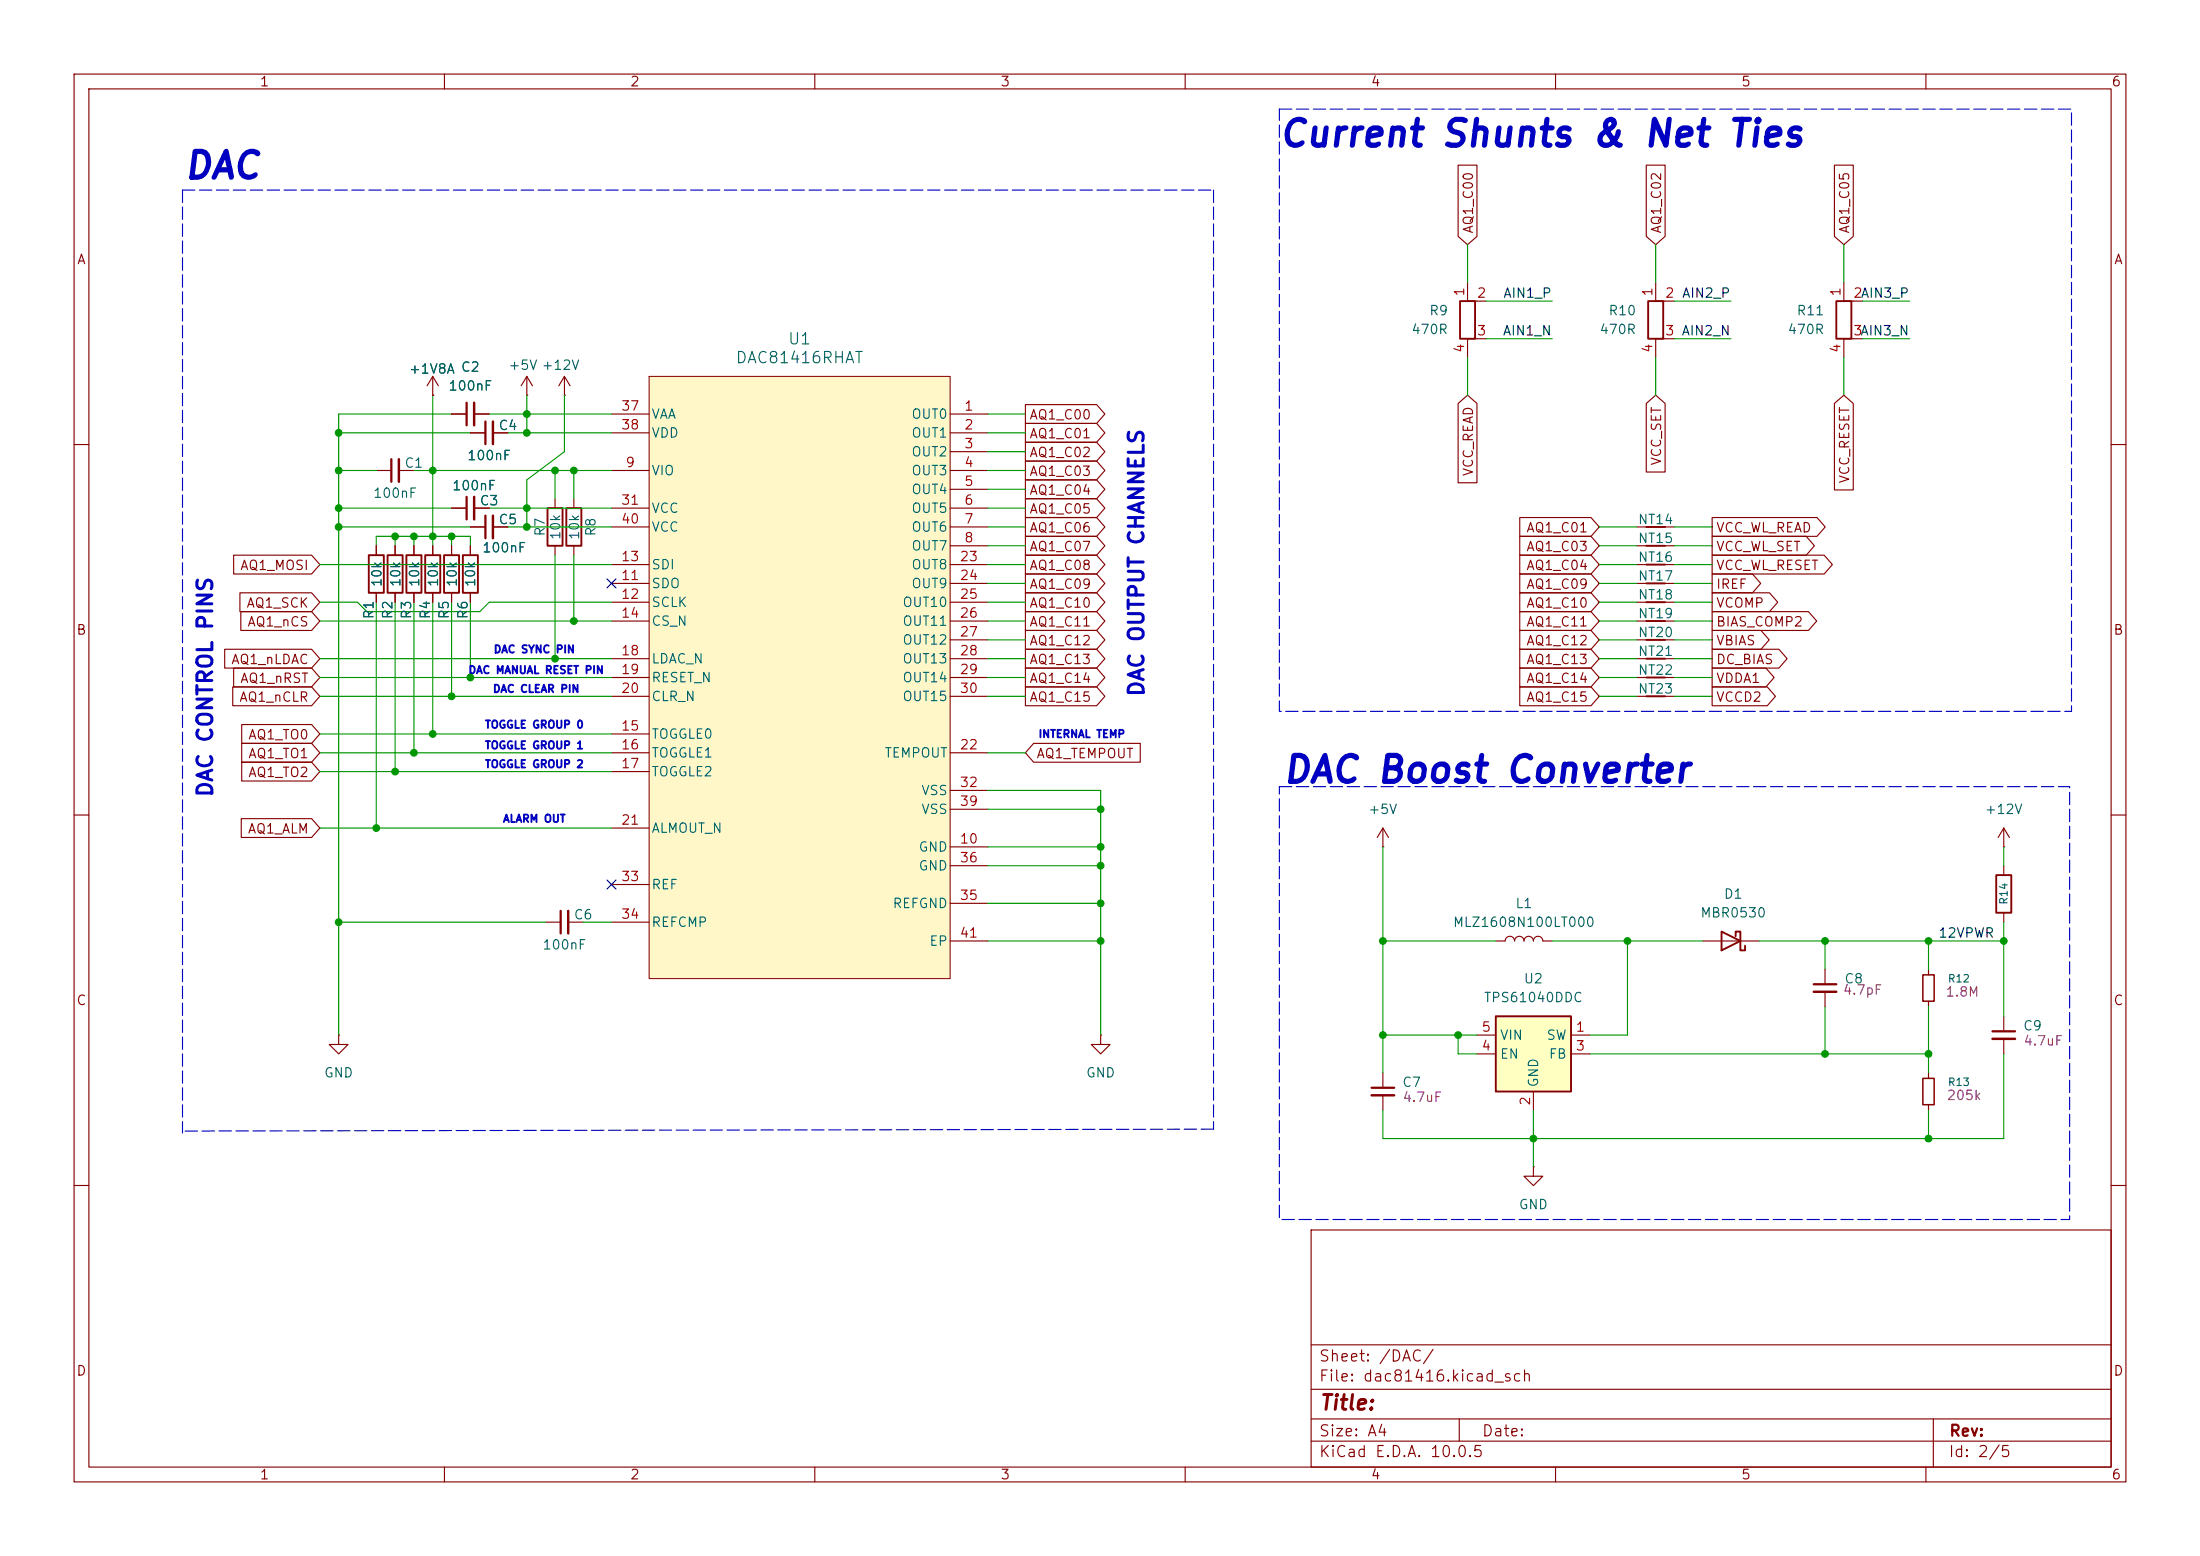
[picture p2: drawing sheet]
<svg xmlns="http://www.w3.org/2000/svg" width="297mm" height="210mm" viewBox="0 0 297 210" stroke-linecap="round" stroke-linejoin="round" font-family="sans-serif">
<g fill="none" stroke="#840000" stroke-width=".15">
<path d="M10 10h277v190h-277zM12 12h273v186h-273zM60 10v2M110 10v2M160 10v2M210 10v2M260 10v2M58.4 53.3h.1M58.4 50.8l-.7 1.3M58.4 50.8l.8 1.3M58.4 50.8v2.5M61 55.9h2"/>
<path d="M64 55.9h2M10 60h2M74.9 67.3v1.3M74.9 73.7v1.2M285 60h2M10 110h2M285 110h2M207 157.5v1.3h1.3l-1.3 1.2-1.3-1.2h1.3M207 157.5h.1M10 160h2M177 166h108v32h-108zM285 160h2"/>
<path d="M60 198v2M110 198v2M160 198v2M177 194.5h108M177 191.5h108M177 187.5h108M177 181.5h108M197 191.5v3M210 198v2M260 198v2M261 191.5v6.5"/>
</g>
<path d="M63 54.4v3" fill="none" stroke="#840000" stroke-width=".3"/>
<path d="M64 54.4v3" fill="none" stroke="#840000" stroke-width=".33"/>
<path d="M73.9 68.6h2v5.1h-2z" fill="none" stroke="#840000" stroke-width=".25"/>
<path d="M87.6 50.8h40.7v81.3h-40.7z" fill="#fff7c8"/>
<path d="M87.6 50.8h40.7v81.3h-40.7z" fill="none" stroke="#840000" stroke-width=".14"/>
<g fill="none" stroke="#840000" stroke-width=".15">
<path d="M198.1 38.1v2.5h2.6M223.5 38.1v2.5h2.6M248.9 38.1v2.5h2.6M63.5 58.4h2M66.5 58.4h2.1M76.2 53.3h.1M76.2 50.8l-.8 1.3M76.2 50.8l.8 1.3M76.2 50.8v2.5M82.5 55.9h5.1M82.5 58.4h5.1M128.3 55.9h5"/>
<path d="M128.3 58.4h5M200.7 45.7h-2.6v2.6M226.1 45.7h-2.6v2.6M251.5 45.7h-2.6v2.6M50.8 63.5h2M50.8 73.7v1.2M53.3 73.7v1.2M53.8 63.5h2.1M55.9 73.7v1.2M58.4 73.7v1.2M61 68.6h2M61 73.7v1.2"/>
<path d="M63.5 71.1h2M63.5 73.7v1.2M64 68.6h2M66.5 71.1h2.1M77.5 67.3v1.3M77.5 73.7v1.2M82.5 63.5h5.1M82.5 68.6h5.1M82.5 71.1h5.1M82.5 78.7h5.1M82.5 76.2h5.1M128.3 61h5"/>
<path d="M128.3 63.5h5M128.3 66h5M128.3 68.6h5M128.3 71.1h5M128.3 73.7h5M128.3 78.7h5M128.3 76.2h5M221 71.1h5.1M221 73.7h5.1M221 78.7h5.1M221 76.2h5.1M50.8 80v1.3"/>
<path d="M53.3 80v1.3M55.9 80v1.3M58.4 80v1.3M61 80v1.3M63.5 80v1.3M82.5 81.3h5.1M82.5 83.8h5.1M82.5 99.1h5.1M82.5 88.9h5.1M82.5 91.4h5.1M82.5 94h5.1M128.3 81.3h5"/>
<path d="M128.3 83.8h5M128.3 88.9h5M128.3 91.4h5M128.3 94h5M128.3 86.4h5M221 81.3h5.1M221 83.8h5.1M221 88.9h5.1M221 91.4h5.1M221 94h5.1M221 86.4h5.1M82.5 101.6h5.1"/>
<path d="M82.5 104.1h5.1M82.5 111.8h5.1M82.5 119.4h5.1M128.3 114.3h5M128.3 101.6h5M128.3 106.7h5M128.3 116.8h5M128.3 109.2h5M186.7 114.3h.1M186.7 111.8v2.5M186.7 111.8l-.8 1.2M186.7 111.8l.8 1.2"/>
<path d="M270.5 114.3h.1M270.5 111.8l-.8 1.2M270.5 111.8l.8 1.2M270.5 111.8v2.5M270.5 116.8v1.3M45.7 139.7v1.3h1.3l-1.3 1.2-1.3-1.2h1.3M45.7 139.7h.1M73.7 124.5h2M76.7 124.5h2M82.5 124.5h5.1M128.3 121.9h5M128.3 127h5"/>
<path d="M148.6 139.7v1.3h1.3l-1.3 1.2-1.3-1.2h1.3M148.6 139.7h.1M201.9 127h1.3a.64 .64 0 0 1 .6-.6 .64 .64 0 0 1 .7 .6 .64 .64 0 0 1 .6-.6 .64 .64 0 0 1 .6 .6 .64 .64 0 0 1 .7-.6 .64 .64 0 0 1 .6 .6 .64 .64 0 0 1 .6-.6 .64 .64 0 0 1 .7 .6h1.2M229.9 127h7.6M270.5 123.2v1.3M270.5 137.2v2M186.7 144.8v2M186.7 147.8v2.1M270.5 140.2v2"/>
</g>
<path d="M65.5 56.9v3M52.8 62v3M63 67.1v3M65.5 69.6v3M75.7 122.9v3.1M269 139.2h3M185.2 146.8h3" fill="none" stroke="#840000" stroke-width=".3"/>
<path d="M66.5 56.9v3M53.8 62v3M64 67.1v3M66.5 69.6v3M76.7 122.9v3.1M185.2 147.8h3M269 140.2h3" fill="none" stroke="#840000" stroke-width=".33"/>
<g fill="none" stroke="#840000" stroke-width=".25">
<path d="M197.1 40.6h2v5.1h-2zM222.5 40.6h2v5.1h-2zM247.9 40.6h2v5.1h-2zM49.8 74.9h2v5.1h-2zM52.3 74.9h2.1v5.1h-2.1zM54.9 74.9h2v5.1h-2zM57.4 74.9h2v5.1h-2zM59.9 74.9h2.1v5.1h-2.1zM62.5 74.9h2v5.1h-2zM76.5 68.6h2v5.1h-2zM222.2 71.1h2.6M222.2 73.7h2.6"/>
<path d="M222.2 78.7h2.6M222.2 76.2h2.6M222.2 94h2.6M222.2 91.4h2.6M222.2 88.9h2.6M222.2 83.8h2.6M222.2 86.4h2.6M222.2 81.3h2.6M269.5 118.1h2v5.1h-2zM232.4 125.7l2.5 1.3-2.5 1.3zM234.3 126.4v-.7h.6v2.6h.7v-.7"/>
</g>
<path d="M201.9 137.2h10.2v10.1h-10.2z" fill="#ffffc2"/>
<path d="M201.9 137.2h10.2v10.1h-10.2z" fill="none" stroke="#840000" stroke-width=".25"/>
<g fill="none" stroke="#840000" stroke-width=".15">
<path d="M196.8 22.3h2.6v9.6l-1.3 1.1-1.3-1.1zM222.2 22.3h2.6v9.6l-1.3 1.1-1.3-1.1zM247.6 22.3h2.6v9.6l-1.3 1.1-1.3-1.1zM58.4 53.3h.1M61 55.9h2M63.5 58.4h2M64 55.9h2M66.5 58.4h2.1M71.1 53.3h.1M71.1 50.8l-.7 1.3M71.1 50.8l.8 1.3M71.1 50.8v2.5"/>
<path d="M138.4 57.1h9.6l1.2 1.3-1.2 1.3h-9.6zM138.4 54.6h9.6l1.2 1.3-1.2 1.3h-9.6zM138.4 59.7h9.6l1.2 1.3-1.2 1.2h-9.6zM196.8 54.5l1.3-1.2 1.3 1.2v10.7h-2.6zM222.2 54.5l1.3-1.2 1.3 1.2v9.2h-2.6zM247.6 54.5l1.3-1.2 1.3 1.2v11.6h-2.6zM31.5 74.9h10.6l1.1 1.3-1.1 1.3h-10.6zM50.8 73.7v1.2M53.3 73.7v1.2M55.9 73.7v1.2M58.4 73.7v1.2M61 68.6h2"/>
<path d="M61 73.7v1.2M63.5 71.1h2M63.5 73.7v1.2M64 68.6h2M66.5 71.1h2.1M138.4 64.8h9.6l1.2 1.2-1.2 1.3h-9.6zM138.4 62.2h9.6l1.2 1.3-1.2 1.3h-9.6zM138.4 67.3h9.6l1.2 1.3-1.2 1.3h-9.6zM138.4 69.8h9.6l1.2 1.3-1.2 1.3h-9.6zM138.4 77.5h9.6l1.2 1.2-1.2 1.3h-9.6zM138.4 74.9h9.6l1.2 1.3-1.2 1.3h-9.6zM138.4 72.4h9.6l1.2 1.3-1.2 1.2h-9.6z"/>
<path d="M205.2 77.5h9.6l1.1 1.2-1.1 1.3h-9.6zM205.2 74.9h9.6l1.1 1.3-1.1 1.3h-9.6zM205.2 72.4h9.6l1.1 1.3-1.1 1.2h-9.6zM205.2 69.8h9.6l1.1 1.3-1.1 1.3h-9.6zM231.1 69.8h14.2l1.1 1.3-1.1 1.3h-14.2zM231.1 72.4h12.7l1.2 1.3-1.2 1.2h-12.7zM231.1 74.9h15.2l1.1 1.3-1.1 1.3h-15.2zM231.1 77.5h5.5l1.1 1.2-1.1 1.3h-5.5zM30.3 87.6h11.8l1.1 1.3-1.1 1.3h-11.8zM31.4 92.7h10.7l1.1 1.3-1.1 1.3h-10.7zM31.5 90.2h10.6l1.1 1.2-1.1 1.3h-10.6zM32.4 80h9.7l1.1 1.3-1.1 1.3h-9.7z"/>
<path d="M32.5 82.5h9.6l1.1 1.3-1.1 1.3h-9.6zM32.6 97.8h9.5l1.1 1.3-1.1 1.2h-9.5zM50.8 80v1.3M53.3 80v1.3M55.9 80v1.3M58.4 80v1.3M61 80v1.3M63.5 80v1.3M138.4 92.7h9.6l1.2 1.3-1.2 1.3h-9.6zM138.4 90.2h9.6l1.2 1.2-1.2 1.3h-9.6zM138.4 80h9.6l1.2 1.3-1.2 1.3h-9.6zM138.4 85.1h9.6l1.2 1.3-1.2 1.2h-9.6z"/>
<path d="M138.4 82.5h9.6l1.2 1.3-1.2 1.3h-9.6zM138.4 87.6h9.6l1.2 1.3-1.2 1.3h-9.6zM205.2 90.2h9.6l1.1 1.2-1.1 1.3h-9.6zM205.2 92.7h9.6l1.1 1.3-1.1 1.3h-9.6zM205.2 85.1h9.6l1.1 1.3-1.1 1.2h-9.6zM205.2 80h9.6l1.1 1.3-1.1 1.3h-9.6zM205.2 87.6h9.6l1.1 1.3-1.1 1.3h-9.6zM205.2 82.5h9.6l1.1 1.3-1.1 1.3h-9.6zM231.1 87.6h9.1l1.1 1.3-1.1 1.3h-9.1zM231.1 90.2h7.3l1.1 1.2-1.1 1.3h-7.3zM231.1 92.7h7.5l1.1 1.3-1.1 1.3h-7.5zM231.1 80h7.8l1.1 1.3-1.1 1.3h-7.8z"/>
<path d="M231.1 82.5h13l1.2 1.3-1.2 1.3h-13zM231.1 85.1h6.6l1.1 1.3-1.1 1.2h-6.6zM32.6 110.5h9.5l1.1 1.3-1.1 1.2h-9.5zM32.6 102.9h9.5l1.1 1.2-1.1 1.3h-9.5zM32.6 100.3h9.5l1.1 1.3-1.1 1.3h-9.5zM139.5 100.3h14.4v2.6h-14.4l-1.1-1.3zM199.4 139.7h2.5M212.1 139.7h2.5M246.4 130.8v2M246.4 133.9v2M260.3 130.8v.8M260.3 135.1v.8"/>
<path d="M199.4 142.2h2.5M207 147.3v2.6M212.1 142.2h2.5M260.3 144.8v.7M260.3 149.1v.8"/>
</g>
<path d="M244.9 132.8h3" fill="none" stroke="#840000" stroke-width=".3"/>
<path d="M244.9 133.9h3" fill="none" stroke="#840000" stroke-width=".33"/>
<path d="M259.6 131.6h1.5v3.5h-1.5zM259.6 145.5h1.5v3.6h-1.5z" fill="none" stroke="#840000" stroke-width=".2"/>
<path d="M172.7 14.7h107v81.3h-107zM24.6 25.7h139.2M24.6 25.7v127.2M163.8 25.7v126.7M172.7 106.2h106.7v58.4h-106.7zM163.8 152.4l-139.2 .3" fill="none" stroke="#0000c2" stroke-width=".15" stroke-dasharray="1.7 .6"/>
<g fill="none" stroke="#009600" stroke-width=".15">
<path d="M198.1 33v5.1M223.5 33v5.1M248.9 33v5.1M45.7 58.4h17.8M58.4 53.3v20.4M61 55.9h-15.3v83.8M66 55.9h16.5M68.6 58.4h13.9M71.1 53.3v5.1M76.2 53.3v7.7l-5.1 3.8v6.3M133.3 55.9h5.1M133.3 58.4h5.1"/>
<path d="M198.1 48.3v5M200.7 40.6h8.8M200.7 45.7h8.8M223.5 48.3v5M226.1 40.6h7.6M226.1 45.7h7.6M248.9 48.3v5M251.5 40.6h6.3M251.5 45.7h6.3M43.2 76.2h39.3M45.7 71.1h17.8M45.7 63.5h5.1"/>
<path d="M45.7 68.6h15.3M50.8 73.7v-1.3h12.7v1.3M53.3 72.4v1.3M55.9 63.5h26.6M55.9 72.4v1.3M61 72.4v1.3M66 68.6h16.5M68.6 71.1h13.9M74.9 63.5v3.8M74.9 74.9v14M77.5 63.5v3.8M77.5 74.9v8.9"/>
<path d="M133.3 71.1h5.1M133.3 63.5h5.1M133.3 68.6h5.1M133.3 78.7h5.1M133.3 66h5.1M133.3 61h5.1M133.3 73.7h5.1M133.3 76.2h5.1M215.9 71.1h5.1M215.9 78.7h5.1M215.9 73.7h5.1M215.9 76.2h5.1"/>
<path d="M226.1 71.1h5M226.1 78.7h5M226.1 73.7h5M226.1 76.2h5M43.2 81.3h5.1l1.2 1.3h15.3l1.2-1.3h16.5M43.2 99.1h39.3M43.2 94h39.3M43.2 91.4h39.3M43.2 88.9h39.3M43.2 83.8h39.3M50.8 81.3v30.5M53.3 81.3v22.8"/>
<path d="M55.9 81.3v20.3M58.4 81.3v17.8M61 81.3v12.7M63.5 81.3v10.1M133.3 94h5.1M133.3 91.4h5.1M133.3 81.3h5.1M133.3 86.4h5.1M133.3 88.9h5.1M133.3 83.8h5.1M215.9 94h5.1M215.9 91.4h5.1"/>
<path d="M215.9 81.3h5.1M215.9 86.4h5.1M215.9 88.9h5.1M215.9 83.8h5.1M226.1 94h5M226.1 91.4h5M226.1 81.3h5M226.1 86.4h5M226.1 88.9h5M226.1 83.8h5M43.2 111.8h39.3M43.2 101.6h39.3"/>
<path d="M43.2 104.1h39.3M133.3 101.6h5.1M133.3 106.7h15.3v33M133.3 109.2h15.3M133.3 114.3h15.3M133.3 116.8h15.3M186.7 114.3v30.5M270.5 114.3v2.5M45.7 124.5h28M78.7 124.5h3.8M133.3 127h15.3M133.3 121.9h15.3"/>
<path d="M186.7 139.7h12.7M186.7 127h15.2M196.8 139.7v2.5h2.6M209.5 127h20.4M219.7 127v12.7h-5.1M237.5 127h33M246.4 127v3.8M246.4 135.9v6.3M260.3 127v3.8M260.3 135.9v8.9M270.5 124.5v12.7M207 149.9v7.6"/>
<path d="M214.6 142.2h45.7M260.3 149.9v3.8M270.5 142.2v11.5h-83.8v-3.8"/>
</g>
<path d="M81.9 78.1l1.3 1.2M83.2 78.1l-1.3 1.2M81.9 118.8l1.3 1.2M83.2 118.8l-1.3 1.2" fill="none" stroke="#000084" stroke-width=".15"/>
<g fill="#009600" stroke="#009600" stroke-width=".14">
<circle cx="74.9" cy="63.5" r=".46"/>
<circle cx="77.5" cy="63.5" r=".46"/>
<circle cx="45.7" cy="58.4" r=".46"/>
<circle cx="71.1" cy="55.9" r=".46"/>
<circle cx="71.1" cy="58.4" r=".46"/>
<circle cx="71.1" cy="71.1" r=".46"/>
<circle cx="71.1" cy="68.6" r=".46"/>
<circle cx="58.4" cy="72.4" r=".46"/>
<circle cx="61" cy="72.4" r=".46"/>
<circle cx="45.7" cy="68.6" r=".46"/>
<circle cx="45.7" cy="63.5" r=".46"/>
<circle cx="58.4" cy="63.5" r=".46"/>
<circle cx="53.3" cy="72.4" r=".46"/>
<circle cx="55.9" cy="72.4" r=".46"/>
<circle cx="63.5" cy="91.4" r=".46"/>
<circle cx="45.7" cy="71.1" r=".46"/>
<circle cx="148.6" cy="127" r=".46"/>
<circle cx="148.6" cy="121.9" r=".46"/>
<circle cx="148.6" cy="109.2" r=".46"/>
<circle cx="148.6" cy="114.3" r=".46"/>
<circle cx="148.6" cy="116.8" r=".46"/>
<circle cx="74.9" cy="88.9" r=".46"/>
<circle cx="61" cy="94" r=".46"/>
<circle cx="77.5" cy="83.8" r=".46"/>
<circle cx="55.9" cy="101.6" r=".46"/>
<circle cx="58.4" cy="99.1" r=".46"/>
<circle cx="53.3" cy="104.1" r=".46"/>
<circle cx="45.7" cy="124.5" r=".46"/>
<circle cx="50.8" cy="111.8" r=".46"/>
<circle cx="186.7" cy="139.7" r=".46"/>
<circle cx="186.7" cy="127" r=".46"/>
<circle cx="219.7" cy="127" r=".46"/>
<circle cx="196.8" cy="139.7" r=".46"/>
<circle cx="260.3" cy="127" r=".46"/>
<circle cx="260.3" cy="142.2" r=".46"/>
<circle cx="260.3" cy="153.7" r=".46"/>
<circle cx="270.5" cy="127" r=".46"/>
<circle cx="246.4" cy="127" r=".46"/>
<circle cx="246.4" cy="142.2" r=".46"/>
<circle cx="207" cy="153.7" r=".46"/>
</g>
<g font-size="3.5" fill="#0000c2">
<text x="172.4" y="20.7">Current Shunts &amp; Net Ties</text>
<text x="24.6" y="25">DAC</text>
<text x="172.9" y="106.5">DAC Boost Converter</text>
</g>
<g font-size="2" fill="#0000c2">
<text x="154.9" y="94.2" transform="rotate(-90 154.9 94.2)">DAC OUTPUT CHANNELS</text>
<text x="29.2" y="107.7" transform="rotate(-90 29.2 107.7)">DAC CONTROL PINS</text>
</g>
<text font-size="2" fill="#840000" x="178" y="190.8">Title:</text>
<g font-size="1.5" fill="#006464">
<text x="106.3" y="46.9">U1</text>
<text x="99.2" y="49.4">DAC81416RHAT</text>
</g>
<g font-size="1.5" fill="#840000">
<text x="178" y="184.1">Sheet: /DAC/</text>
<text x="178" y="186.8">File: dac81416.kicad_sch</text>
<text x="178" y="197">KiCad E.D.A. 10.0.5</text>
<text x="178" y="194.2">Size: A4</text>
<text x="200" y="194.2">Date:</text>
<text x="263" y="197">Id: 2/5</text>
<text x="263" y="194.2">Rev:</text>
</g>
<g font-size="1.3" fill="#840000">
<text x="35" y="12">1</text>
<text x="85" y="12">2</text>
<text x="135" y="12">3</text>
<text x="185" y="12">4</text>
<text x="235" y="12">5</text>
<text x="285" y="12">6</text>
<text x="10.3" y="36">A</text>
<text x="199.2" y="31.6" transform="rotate(-90 199.2 31.6)">AQ1_C00</text>
<text x="224.6" y="31.6" transform="rotate(-90 224.6 31.6)">AQ1_C02</text>
<text x="250" y="31.6" transform="rotate(-90 250 31.6)">AQ1_C05</text>
<text x="285.3" y="36">A</text>
<text x="138.9" y="59.5">AQ1_C01</text>
<text x="138.9" y="56.9">AQ1_C00</text>
<text x="138.9" y="64.6">AQ1_C03</text>
<text x="138.9" y="62">AQ1_C02</text>
<text x="199.2" y="64.4" transform="rotate(-90 199.2 64.4)">VCC_READ</text>
<text x="224.6" y="62.9" transform="rotate(-90 224.6 62.9)">VCC_SET</text>
<text x="250" y="65.3" transform="rotate(-90 250 65.3)">VCC_RESET</text>
<text x="138.9" y="67.1">AQ1_C04</text>
<text x="138.9" y="69.6">AQ1_C05</text>
<text x="32.3" y="77.3">AQ1_MOSI</text>
<text x="138.9" y="72.2">AQ1_C06</text>
<text x="138.9" y="77.3">AQ1_C08</text>
<text x="138.9" y="74.7">AQ1_C07</text>
<text x="206" y="77.3">AQ1_C04</text>
<text x="206" y="74.7">AQ1_C03</text>
<text x="206" y="72.2">AQ1_C01</text>
<text x="231.6" y="72.2">VCC_WL_READ</text>
<text x="231.6" y="74.7">VCC_WL_SET</text>
<text x="231.6" y="77.3">VCC_WL_RESET</text>
<text x="33.2" y="82.3">AQ1_SCK</text>
<text x="138.9" y="82.3">AQ1_C10</text>
<text x="138.9" y="79.8">AQ1_C09</text>
<text x="206" y="82.3">AQ1_C10</text>
<text x="206" y="79.8">AQ1_C09</text>
<text x="231.6" y="82.3">VCOMP</text>
<text x="231.6" y="79.8">IREF</text>
<text x="10.2" y="86">B</text>
<text x="31.1" y="90">AQ1_nLDAC</text>
<text x="33.3" y="84.9">AQ1_nCS</text>
<text x="138.9" y="87.4">AQ1_C12</text>
<text x="138.9" y="84.9">AQ1_C11</text>
<text x="138.9" y="90">AQ1_C13</text>
<text x="206" y="87.4">AQ1_C12</text>
<text x="206" y="90">AQ1_C13</text>
<text x="206" y="84.9">AQ1_C11</text>
<text x="231.6" y="90">DC_BIAS</text>
<text x="231.6" y="84.9">BIAS_COMP2</text>
<text x="231.6" y="87.4">VBIAS</text>
<text x="285.2" y="86">B</text>
<text x="32.2" y="95">AQ1_nCLR</text>
<text x="32.3" y="92.5">AQ1_nRST</text>
<text x="138.9" y="95">AQ1_C15</text>
<text x="138.9" y="92.5">AQ1_C14</text>
<text x="206" y="92.5">AQ1_C14</text>
<text x="206" y="95">AQ1_C15</text>
<text x="231.6" y="92.5">VDDA1</text>
<text x="231.6" y="95">VCCD2</text>
<text x="33.4" y="100.1">AQ1_TO0</text>
<text x="33.4" y="105.2">AQ1_TO2</text>
<text x="33.4" y="102.7">AQ1_TO1</text>
<text x="139.8" y="102.7">AQ1_TEMPOUT</text>
<text x="33.4" y="112.8">AQ1_ALM</text>
<text x="10.2" y="136">C</text>
<text x="285.2" y="136">C</text>
<text x="10.2" y="186">D</text>
<text x="285.2" y="186">D</text>
<text x="35" y="200">1</text>
<text x="85" y="200">2</text>
<text x="135" y="200">3</text>
<text x="185" y="200">4</text>
<text x="235" y="200">5</text>
<text x="285" y="200">6</text>
</g>
<g font-size="1.3" fill="#a90000">
<text x="198" y="40.1" transform="rotate(-90 198 40.1)">1</text>
<text x="199.3" y="40.5">2</text>
<text x="223.4" y="40.1" transform="rotate(-90 223.4 40.1)">1</text>
<text x="224.7" y="40.5">2 AIN2_P</text>
<text x="248.8" y="40.1" transform="rotate(-90 248.8 40.1)">1</text>
<text x="250.1" y="40.5">2AIN3_P</text>
<text x="198" y="47.7" transform="rotate(-90 198 47.7)">4</text>
<text x="199.3" y="45.6">3</text>
<text x="223.4" y="47.7" transform="rotate(-90 223.4 47.7)">4</text>
<text x="224.7" y="45.6">3 AIN2_N</text>
<text x="248.8" y="47.7" transform="rotate(-90 248.8 47.7)">4</text>
<text x="250.1" y="45.6">3AIN3_N</text>
<text x="83.8" y="55.7">37</text>
<text x="83.8" y="58.3">38</text>
<text x="130.1" y="55.7">1</text>
<text x="130.1" y="58.3">2</text>
<text x="84.4" y="63.4">9</text>
<text x="130.1" y="60.8">3</text>
<text x="130.1" y="63.4">4</text>
<text x="130.1" y="65.9">5</text>
<text x="83.8" y="68.4">31</text>
<text x="83.8" y="71">40</text>
<text x="130.1" y="68.4">6</text>
<text x="130.1" y="71">7</text>
<text x="83.8" y="76.1">13</text>
<text x="129.5" y="76.1">23</text>
<text x="130.1" y="73.5">8</text>
<text x="83.8" y="78.6">11</text>
<text x="83.8" y="81.1">12</text>
<text x="83.8" y="83.7">14</text>
<text x="129.5" y="78.6">24</text>
<text x="129.5" y="81.1">25</text>
<text x="129.5" y="83.7">26</text>
<text x="83.8" y="88.8">18</text>
<text x="129.5" y="86.2">27</text>
<text x="129.5" y="88.8">28</text>
<text x="83.8" y="91.3">19</text>
<text x="83.8" y="93.8">20</text>
<text x="129.5" y="91.3">29</text>
<text x="129.5" y="93.8">30</text>
<text x="83.8" y="98.9">15</text>
<text x="83.8" y="101.5">16</text>
<text x="129.5" y="101.5">22</text>
<text x="83.8" y="104">17</text>
<text x="129.5" y="106.5">32</text>
<text x="83.8" y="111.6">21</text>
<text x="129.5" y="109.1">39</text>
<text x="83.8" y="119.2">33</text>
<text x="129.5" y="114.2">10</text>
<text x="129.5" y="116.7">36</text>
<text x="83.8" y="124.3">34</text>
<text x="129.5" y="121.8">35</text>
<text x="129.5" y="126.9">41</text>
<text x="199.9" y="142.1">4</text>
<text x="199.9" y="139.6">5</text>
<text x="212.6" y="139.6">1</text>
<text x="212.6" y="142.1">3</text>
<text x="206.9" y="149.3" transform="rotate(-90 206.9 149.3)">2</text>
</g>
<g font-size="1.3" fill="#0f0f0f">
<text x="202.9" y="40.5">AIN1_P</text>
<text x="202.8" y="45.6">AIN1_N</text>
<text x="261.6" y="126.9">12VPWR</text>
</g>
<g font-size="1.3" fill="#006464">
<text x="190.4" y="45.4">470R</text>
<text x="192.9" y="42.9">R9</text>
<text x="215.8" y="45.4">470R</text>
<text x="217.1" y="42.9">R10</text>
<text x="241.2" y="45.4">470R</text>
<text x="242.5" y="42.9">R11</text>
<text x="55.1" y="50.7">+1V8A C2</text>
<text x="60.4" y="53">100nF</text>
<text x="68.5" y="50.2">+5V +12V</text>
<text x="67.2" y="58.4">C4</text>
<text x="87.9" y="56.8">VAA</text>
<text x="87.9" y="59.4">VDD</text>
<text x="123" y="56.8">OUT0</text>
<text x="123" y="59.4">OUT1</text>
<text x="54.5" y="63.4">C1</text>
<text x="63" y="62.4">100nF</text>
<text x="87.9" y="64.5">VIO</text>
<text x="123" y="61.9">OUT2</text>
<text x="123" y="64.5">OUT3</text>
<text x="50.3" y="67.5">100nF</text>
<text x="60.9" y="66.5">100nF</text>
<text x="64.7" y="68.5">C3</text>
<text x="67.2" y="71.1">C5</text>
<text x="87.9" y="69.5">VCC</text>
<text x="123" y="67">OUT4</text>
<text x="123" y="69.5">OUT5</text>
<text x="221" y="71.1">NT14</text>
<text x="65" y="74.9">100nF</text>
<text x="73.9" y="72.5" transform="rotate(-90 73.9 72.5)">R7</text>
<text x="76" y="73" transform="rotate(-90 76 73)">10k</text>
<text x="78.5" y="73" transform="rotate(-90 78.5 73)">10k</text>
<text x="80.7" y="72.5" transform="rotate(-90 80.7 72.5)">R8</text>
<text x="87.9" y="77.2">SDI</text>
<text x="87.9" y="72.1">VCC</text>
<text x="123" y="72.1">OUT6</text>
<text x="123" y="74.6">OUT7</text>
<text x="123" y="77.2">OUT8</text>
<text x="221" y="73.6">NT15</text>
<text x="221" y="76.1">NT16</text>
<text x="50.7" y="83.7" transform="rotate(-90 50.7 83.7)">R1</text>
<text x="51.8" y="79.3" transform="rotate(-90 51.8 79.3)">10k</text>
<text x="53.3" y="83.7" transform="rotate(-90 53.3 83.7)">R2</text>
<text x="54.4" y="79.3" transform="rotate(-90 54.4 79.3)">10k</text>
<text x="55.8" y="83.7" transform="rotate(-90 55.8 83.7)">R3</text>
<text x="56.9" y="79.3" transform="rotate(-90 56.9 79.3)">10k</text>
<text x="58.4" y="83.7" transform="rotate(-90 58.4 83.7)">R4</text>
<text x="59.4" y="79.3" transform="rotate(-90 59.4 79.3)">10k</text>
<text x="60.9" y="83.7" transform="rotate(-90 60.9 83.7)">R5</text>
<text x="62" y="79.3" transform="rotate(-90 62 79.3)">10k</text>
<text x="63.4" y="83.7" transform="rotate(-90 63.4 83.7)">R6</text>
<text x="64.5" y="79.3" transform="rotate(-90 64.5 79.3)">10k</text>
<text x="87.9" y="79.7">SDO</text>
<text x="87.9" y="82.2">SCLK</text>
<text x="121.7" y="82.2">OUT10</text>
<text x="123" y="79.7">OUT9</text>
<text x="221" y="83.8">NT19</text>
<text x="221" y="81.2">NT18</text>
<text x="221" y="78.7">NT17</text>
<text x="87.9" y="84.8">CS_N</text>
<text x="87.9" y="89.9">LDAC_N</text>
<text x="121.7" y="84.8">OUT11</text>
<text x="121.7" y="87.3">OUT12</text>
<text x="121.7" y="89.9">OUT13</text>
<text x="221" y="88.8">NT21</text>
<text x="221" y="86.3">NT20</text>
<text x="87.9" y="92.4">RESET_N</text>
<text x="87.9" y="94.9">CLR_N</text>
<text x="121.7" y="92.4">OUT14</text>
<text x="121.7" y="94.9">OUT15</text>
<text x="221" y="93.9">NT23</text>
<text x="221" y="91.4">NT22</text>
<text x="87.9" y="100">TOGGLE0</text>
<text x="87.9" y="102.6">TOGGLE1</text>
<text x="87.9" y="105.1">TOGGLE2</text>
<text x="119.3" y="102.6">TEMPOUT</text>
<text x="124.3" y="107.6">VSS</text>
<text x="87.9" y="112.7">ALMOUT_N</text>
<text x="124.3" y="110.2">VSS</text>
<text x="184.6" y="110.2">+5V</text>
<text x="267.8" y="110.2">+12V</text>
<text x="123.9" y="115.3">GND</text>
<text x="123.9" y="117.8">GND</text>
<text x="77.4" y="124.4">C6</text>
<text x="87.9" y="120.3">REF</text>
<text x="87.9" y="125.4">REFCMP</text>
<text x="120.4" y="122.9">REFGND</text>
<text x="196.1" y="125.4">MLZ1608N100LT000</text>
<text x="204.5" y="122.9">L1</text>
<text x="229.5" y="124.2">MBR0530</text>
<text x="232.6" y="121.6">D1</text>
<text x="73.1" y="128.5">100nF</text>
<text x="125.4" y="128">EP</text>
<text x="200.2" y="135.6">TPS61040DDC</text>
<text x="205.6" y="133">U2</text>
<text x="248.9" y="133">C8</text>
<text x="202.4" y="143.2">EN</text>
<text x="202.4" y="140.7">VIN</text>
<text x="208.7" y="140.7">SW</text>
<text x="209" y="143.2">FB</text>
<text x="273" y="139.4">C9</text>
<text x="43.7" y="145.7">GND</text>
<text x="146.5" y="145.7">GND</text>
<text x="189.2" y="147">C7</text>
<text x="208" y="146.8" transform="rotate(-90 208 146.8)">GND</text>
<text x="204.9" y="163.5">GND</text>
</g>
<g font-size="1.3" fill="#840084">
<text x="248.7" y="134.6">4.7pF</text>
<text x="262.6" y="134.8">1.8M</text>
<text x="273.1" y="141.4">4.7uF</text>
<text x="189.3" y="149">4.7uF</text>
<text x="262.7" y="148.8">205k</text>
</g>
<g font-size="1" fill="#0000c2">
<text x="66.6" y="88.4">DAC SYNC</text>
<text x="74.9" y="88.4">PIN</text>
<text x="63.2" y="91.2">DAC MANUAL RESET PIN</text>
<text x="66.5" y="93.7">DAC CLEAR PIN</text>
<text x="65.4" y="98.6">TOGGLE GROUP 0</text>
<text x="65.4" y="101.4">TOGGLE GROUP 1</text>
<text x="140.1" y="99.8">INTERNAL TEMP</text>
<text x="65.4" y="103.9">TOGGLE GROUP 2</text>
<text x="67.8" y="111.3">ALARM OUT</text>
</g>
<g font-size="1" fill="#006464">
<text x="271.3" y="122.2" transform="rotate(-90 271.3 122.2)">R14</text>
<text x="262.9" y="132.8">R12</text>
<text x="262.9" y="146.8">R13</text>
</g>
</svg>
